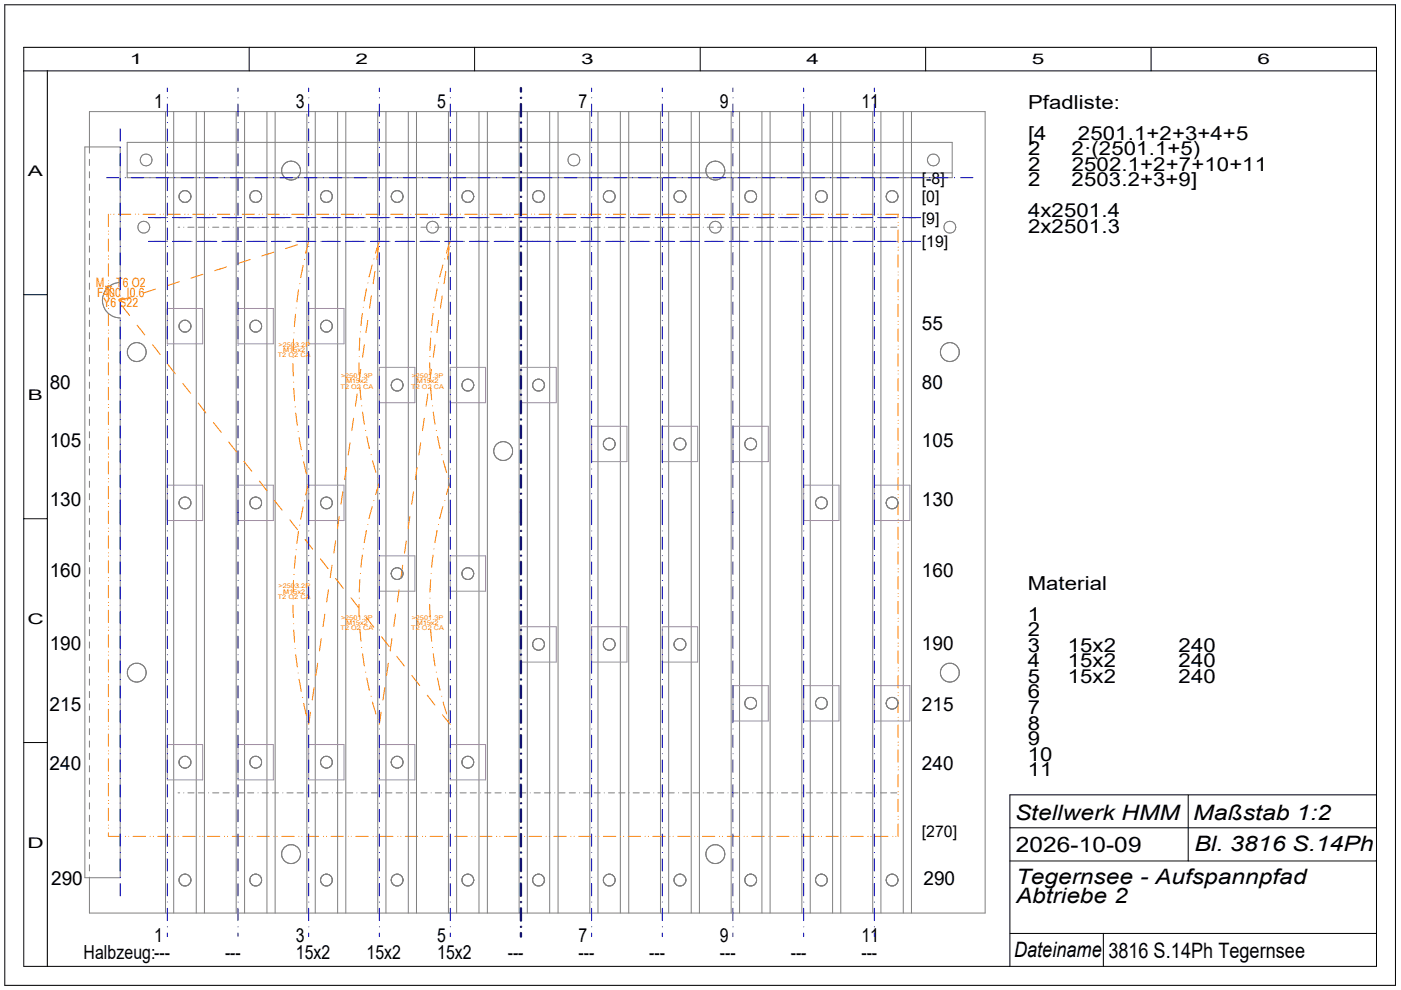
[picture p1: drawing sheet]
<svg xmlns="http://www.w3.org/2000/svg" width="297mm" height="210mm" viewBox="0 0 297 210" stroke-linecap="round" stroke-linejoin="round" font-family="sans-serif">
<g fill="none" stroke="#808080" stroke-width=".21">
<path d="M19 32.5v-8.8h189.9v169.9h-189.9v-7.6M19 33.8v1.3M19 36.4v1.3M19 39v1.3M27 30.2h174.9v7.5h-174.9zM27 36.7h174.9M32.2 33.9h.1M35.1 23.7v169.9M36.8 23.7v169.9M41.6 23.7v169.9M43.3 23.7v169.9M50.1 23.7v169.9"/>
<path d="M51.9 23.7v169.9M56.6 23.7v169.9M58.3 23.7v169.9M60.7 37.9h.1M61.8 38.1v.1M62.3 34.2h.1M63.5 35.3v.1M63.7 36.2h.1M65.1 24.2v169.4M66.8 23.7v169.9M71.6 23.7v169.9M73.3 23.7v169.9"/>
<path d="M80.1 23.7v169.9M81.8 23.7v169.9M86.6 23.7v169.9M88.3 23.7v169.9M95.1 23.7v169.9M96.8 23.7v169.9M101.6 23.7v169.9M103.3 23.7v169.9M110.1 23.7v169.9M111.8 23.7v169.9M116.5 23.7v169.9M118.3 23.7v169.9"/>
<path d="M122.9 33.9h.1M125 23.7v169.9M126.8 23.7v169.9M131.5 23.7v169.9M133.3 23.7v169.9M140 23.7v169.9M141.8 23.7v169.9M146.6 23.7v169.9M148.3 23.7v169.9M149.8 36.9h.1M149.9 37.1h.1M152.1 38.1h.1"/>
<path d="M153.6 35.6v.1M153.7 36.2h.1M155 23.7v169.9M156.8 23.7v169.9M161.5 23.7v169.9M163.3 23.7v169.9M170 23.7v169.9M171.8 23.7v169.9M176.5 23.7v169.9M178.3 23.7v169.9M185 23.7v169.9M186.8 23.7v169.9"/>
<path d="M191.5 23.7v169.9M193.2 23.7v169.9M199.1 33.9h.1M19 41.7v1.3M19 44.3v1.3M19 46.9v1.3M19 49.5v1.3M19 52.2v1.3M19 54.8v1.3M19 57.4v1.3M25.5 59.9v-28.7h-7.5v154.9h7.5v-118.7l-1.3-.2-1.2-.7a3.8 3.8 0 0 1 0-5.7l1.3-.7 1.2-.2M31.7 48.2h.1"/>
<path d="M37.8 48.2h.3M38.9 48.2h.1M39.8 48.2h1.3M40.5 41.7h.1M42 48.2h1.3M44.2 48.2h.1M45.1 48.2h1.3M47.3 48.2h1.3M49.4 48.2h.1M50.3 48.2h1.3M52.5 48.2h1.3M54.7 48.2h.1"/>
<path d="M55.5 41.7h.1M55.6 48.2h1.3M57.7 48.2h1.4M59.9 48.2h.1M60.8 48.2h1.3M63 48.2h1.3M65.2 48.2h.1M66 48.2h1.3M68.2 48.2h1.4M70.4 41.7h.1M70.4 48.2h.1M71.3 48.2h1.3"/>
<path d="M73.5 48.2h1.3M75.6 48.2h.1M76.5 48.2h1.3M78.7 48.2h1.3M80.9 48.2h.1M81.8 48.2h1.3M84 48.2h1.3M85.5 41.7h.1M86.1 48.2h.1M87 48.2h1.3M89.2 48.2h1.3M91.4 48.2h.1"/>
<path d="M92.3 48.2h1.3M94.4 48.2h1.4M96.6 48.2h.1M97.5 48.2h1.3M99.7 48.2h1.3M100.5 41.7h.1M101.9 48.2h.1M102.8 48.2h1.3M104.9 48.2h1.4M107.1 48.2h.1M108 48.2h1.3M110.2 48.2h1.3"/>
<path d="M112.4 48.2h.1M113.2 48.2h1.4M115.4 41.7h.1M115.4 48.2h1.4M117.6 48.2h.1M118.5 48.2h1.3M120.7 48.2h1.3M122.8 48.2h.1M123.7 48.2h1.3M125.9 48.2h1.4M128.1 48.2h.1M129 48.2h1.3"/>
<path d="M130.4 41.7h.1M131.2 48.2h1.3M133.3 48.2h.1M134.2 48.2h1.3M136.4 48.2h1.3M138.6 48.2h.1M139.5 48.2h1.3M141.6 48.2h1.4M143.8 48.2h.1M144.7 48.2h1.3M145.4 41.7h.1M146.9 48.2h1.3"/>
<path d="M149.1 48.2h.1M149.9 48.2h1.4M152.1 48.2h1.4M154.3 48.2h.1M155.2 48.2h1.3M157.4 48.2h1.3M159.6 48.2h.1M160.4 41.7h.1M160.4 48.2h1.4M162.6 48.2h1.4M164.8 48.2h.1M165.7 48.2h1.3"/>
<path d="M167.9 48.2h1.3M170 48.2h.1M170.9 48.2h1.4M173.1 48.2h1.4M175.3 48.2h.1M175.4 41.7h.1M176.2 48.2h1.3M178.3 48.2h1.4M180.5 48.2h.1M181.4 48.2h1.3M183.6 48.2h1.3M185.8 48.2h.1"/>
<path d="M186.7 48.2h1.3M188.8 48.2h1.4M190.4 41.7h.1M202.6 48.2h.1M19 60v1.3M19 62.7v1.3M19 65.3v1.3M19 67.9v1.3M19 70.5v1.3M19 73.2v1.3M19 75.8v1.3M19 78.4v1.3"/>
<path d="M27.1 75.4h.1M28 72.9l-.5 .4-.5 1v.7l.2 .6 .8 .8M28 76.4h.1M28.1 72.9l.6-.3 .8 .1 1 .6 .4 .9 .1 .7-.2 .7-.5 .6a2.2 2.2 0 0 1-1.9 .4l-.3-.2M28.1 72.9h-.1M28.3 76.5h.1M30.8 73.8v.1M31 74.6h.1M40.5 69.2h.1M55.5 69.2h.1M70.4 69.2h.1M199.6 73.8v.1"/>
<path d="M199.6 75.6l-.2-1.2 .4-1 .7-.6 1.1-.2 1.1 .5 .6 .9 .1 1.1-.4 .7M199.6 75.6h.1M199.6 75.6l.8 .8 1.1 .3 .9-.3 .6-.6M200.8 72.7h.1M201.2 76.6l.1 .1M202.3 76.4h.1M203 75.8h.1M203.3 74.1v.1M203.4 74.6h.1M19 81v1.3M19 83.7v1.3M19 86.3v1.3"/>
<path d="M19 88.9v1.3M19 91.5v1.3M19 94.1v1.4M19 96.8v1.3M19 99.4v1.3M85.5 81.7h.1M100.5 81.7h.1M104.8 95v.1M106.1 93.7h.1M108.6 95v.1M108.7 95.6h.1M115.4 81.7h.1"/>
<path d="M130.4 94.1h.1M145.4 94.1h.1M160.4 94.1h.1M19 102v1.3M19 104.6v1.4M19 107.3v1.3M19 109.9v1.3M19 112.5v1.3M19 115.1v1.4M19 117.8v1.3M38 106.6h.1M53 106.6h.1"/>
<path d="M67.9 106.6h.1M172.9 106.6h.1M187.9 106.6h.1M19 120.4v1.3M19 123v1.3M19 125.6v1.3M19 128.2v1.3M19 130.9v1.3M19 133.5v1.3M19 136.1v1.3M19 138.7v1.3M82.9 121.6h.1"/>
<path d="M98 121.6h.1M112.9 136.6h.1M127.9 136.6h.1M142.9 136.6h.1M19 141.4v1.3M19 144v1.3M19 146.6v1.3M19 149.2v1.3M19 151.8v1.4M19 154.5v1.3M19 157.1v1.3M19 159.7v1.3"/>
<path d="M27.1 141.9h.1M27.2 143.5h.1M27.2 143.5l.5 .6 1 .5 1.1-.2 .7-.4 .3-.5M27.4 141.4l-.4 .9 .2 1.2M27.4 141.4l.7-.6 .5-.2 .9 .1 1.1 .7M27.4 141.4h.1M29.5 144.5h.1M30.6 141.4h.1M30.6 141.4l.4 1-.2 1.1M30.8 143.5h.1M30.9 143.2h.1M31 142.6h.1"/>
<path d="M157.9 149.1h.1M172.9 149.1h.1M187.9 149.1h.1M199.5 143.2h.1M200.8 144.5h.1M202.1 140.8h.1M203.4 142.6h.1M19 162.3v1.4M19 165v1.3M19 167.6v1.3M19 170.2v1.3M19 172.8v1.4"/>
<path d="M19 175.5v1.3M19 178.1v1.3M37.8 168.1h.3M38 161.6h.1M38.9 168.1h.1M39.8 168.1h1.3M42 168.1h1.3M44.2 168.1h.1M45.1 168.1h1.3M47.3 168.1h1.3M49.4 168.1h.1M50.3 168.1h1.3"/>
<path d="M52.5 168.1h1.3M53 161.6h.1M54.7 168.1h.1M55.6 168.1h1.3M57.7 168.1h1.4M59.9 168.1h.1M60.8 168.1h1.3M63 168.1h1.3M65.2 168.1h.1M66 168.1h1.3M67.9 161.6h.1M68.2 168.1h1.4"/>
<path d="M70.4 168.1h.1M71.3 168.1h1.3M73.5 168.1h1.3M75.6 168.1h.1M76.5 168.1h1.3M78.7 168.1h1.3M80.9 168.1h.1M81.8 168.1h1.3M82.9 161.6h.1M84 168.1h1.3M86.1 168.1h.1M87 168.1h1.3"/>
<path d="M89.2 168.1h1.3M91.4 168.1h.1M92.3 168.1h1.3M94.4 168.1h1.4M96.6 168.1h.1M97.5 168.1h1.3M98 161.6h.1M99.7 168.1h1.3M101.9 168.1h.1M102.8 168.1h1.3M104.9 168.1h1.4M107.1 168.1h.1"/>
<path d="M108 168.1h1.3M110.2 168.1h1.3M112.4 168.1h.1M113.2 168.1h1.4M115.4 168.1h1.4M117.6 168.1h.1M118.5 168.1h1.3M120.7 168.1h1.3M122.8 168.1h.1M123.7 168.1h1.3M125.9 168.1h1.4M128.1 168.1h.1"/>
<path d="M129 168.1h1.3M131.2 168.1h1.3M133.3 168.1h.1M134.2 168.1h1.3M136.4 168.1h1.3M138.6 168.1h.1M139.5 168.1h1.3M141.6 168.1h1.4M143.8 168.1h.1M144.7 168.1h1.3M146.9 168.1h1.3M149.1 168.1h.1"/>
<path d="M149.9 168.1h1.4M152.1 179.2h.1M152.1 168.1h1.4M154.3 168.1h.1M155.2 168.1h1.3M157.4 168.1h1.3M159.6 168.1h.1M160.4 168.1h1.4M162.6 168.1h1.4M164.8 168.1h.1M165.7 168.1h1.3M167.9 168.1h1.3"/>
<path d="M170 168.1h.1M170.9 168.1h1.4M173.1 168.1h1.4M175.3 168.1h.1M176.2 168.1h1.3M178.3 168.1h1.4M180.5 168.1h.1M181.4 168.1h1.3M183.6 168.1h1.3M185.8 168.1h.1M186.7 168.1h1.3M188.8 168.1h1.4"/>
<path d="M19 180.7v1.3M19 183.3v1.4M40.5 186.6h.1M55.5 186.6h.1M59.8 181.7h.1M62.3 183h.1M63.7 181.1h.1M70.4 186.6h.1M85.5 186.6h.1M100.5 186.6h.1M115.4 186.6h.1M130.4 186.6h.1"/>
<path d="M145.4 186.6h.1M149.9 180.1v.1M152.2 183h-.1M152.4 182.9h.1M153.6 181.7h.1M153.7 181.1h.1M160.4 186.6h.1M175.4 186.6h.1M190.4 186.6h.1"/>
<circle cx="31" cy="33.9" r="1.25"/>
<circle cx="61.7" cy="36.2" r="2.01"/>
<circle cx="121.7" cy="33.9" r="1.25"/>
<circle cx="151.7" cy="36.2" r="2.01"/>
<circle cx="197.9" cy="33.9" r="1.25"/>
<circle cx="30.5" cy="48.2" r="1.26"/>
<circle cx="39.2" cy="41.7" r="1.25"/>
<circle cx="54.2" cy="41.7" r="1.27"/>
<circle cx="69.2" cy="41.7" r="1.26"/>
<circle cx="84.2" cy="41.7" r="1.27"/>
<circle cx="91.7" cy="48.2" r="1.25"/>
<circle cx="99.2" cy="41.6" r="1.26"/>
<circle cx="114.2" cy="41.7" r="1.25"/>
<circle cx="129.2" cy="41.7" r="1.25"/>
<circle cx="144.2" cy="41.7" r="1.25"/>
<circle cx="151.7" cy="48.2" r="1.25"/>
<circle cx="159.2" cy="41.7" r="1.27"/>
<circle cx="174.2" cy="41.7" r="1.26"/>
<circle cx="189.1" cy="41.7" r="1.27"/>
<circle cx="201.4" cy="48.2" r="1.25"/>
<circle cx="39.2" cy="69.2" r="1.26"/>
<circle cx="54.2" cy="69.2" r="1.25"/>
<circle cx="69.2" cy="69.2" r="1.25"/>
<circle cx="84.2" cy="81.7" r="1.25"/>
<circle cx="99.2" cy="81.6" r="1.26"/>
<circle cx="106.7" cy="95.6" r="2"/>
<circle cx="114.2" cy="81.7" r="1.25"/>
<circle cx="129.2" cy="94.1" r="1.27"/>
<circle cx="144.2" cy="94.1" r="1.27"/>
<circle cx="159.1" cy="94.1" r="1.27"/>
<circle cx="39.2" cy="106.6" r="1.26"/>
<circle cx="54.2" cy="106.6" r="1.25"/>
<circle cx="69.2" cy="106.7" r="1.26"/>
<circle cx="174.1" cy="106.7" r="1.26"/>
<circle cx="189.1" cy="106.6" r="1.26"/>
<circle cx="84.2" cy="121.6" r="1.25"/>
<circle cx="99.2" cy="121.6" r="1.25"/>
<circle cx="114.2" cy="136.6" r="1.25"/>
<circle cx="129.2" cy="136.6" r="1.25"/>
<circle cx="144.2" cy="136.6" r="1.25"/>
<circle cx="159.2" cy="149.1" r="1.25"/>
<circle cx="174.1" cy="149.1" r="1.25"/>
<circle cx="189.1" cy="149.1" r="1.26"/>
<circle cx="201.4" cy="142.6" r="1.99"/>
<circle cx="39.2" cy="161.6" r="1.25"/>
<circle cx="54.2" cy="161.6" r="1.26"/>
<circle cx="69.2" cy="161.6" r="1.26"/>
<circle cx="84.2" cy="161.6" r="1.26"/>
<circle cx="99.2" cy="161.6" r="1.25"/>
<circle cx="39.2" cy="186.6" r="1.26"/>
<circle cx="54.2" cy="186.6" r="1.26"/>
<circle cx="61.7" cy="181.1" r="2.01"/>
<circle cx="69.2" cy="186.6" r="1.25"/>
<circle cx="84.2" cy="186.6" r="1.25"/>
<circle cx="99.2" cy="186.6" r="1.26"/>
<circle cx="114.2" cy="186.6" r="1.25"/>
<circle cx="129.2" cy="186.6" r="1.26"/>
<circle cx="144.2" cy="186.6" r="1.26"/>
<circle cx="151.7" cy="181.1" r="2.01"/>
<circle cx="159.2" cy="186.6" r="1.26"/>
<circle cx="174.2" cy="186.6" r="1.25"/>
<circle cx="189.2" cy="186.6" r="1.25"/>
</g>
<g fill="none" stroke="#ff8000" stroke-width=".21">
<path d="M23 45.4v2.6M23 50.7v2.6M23 55.9v2.6M23 49h.1M23 49.7h.1M23 54.3h.1M23 54.9h.1M23 59.5h.1M23.4 45.4h.1M24.1 45.4h.1M25.1 45.4h2.6M28.7 45.4h.1"/>
<path d="M29.4 45.4h.1M30.3 45.4h2.7M33.9 45.4h.1M34.6 45.4h.1M35.6 45.4h2.6M38 59.7l-2.5 .8M39.2 45.4h.1M39.9 45.4h.1M40.8 45.4h2.7M43 58.2l-2.5 .8M44.4 45.4h.1M45.1 45.4h.1"/>
<path d="M46.1 45.4h2.6M48 56.6l-2.5 .8M49.7 45.4h.1M50.4 45.4h.1M51.3 45.4h2.7M53 55l-2.5 .8M54.9 45.4h.1M55.6 45.4h.1M56.6 45.4h2.6M58 53.5l-2.5 .8M60.2 45.4h.1M60.8 45.4h.1"/>
<path d="M61.8 45.4h2.7M63 51.9l-2.5 .8M64.3 56.3l-.5 2.5M64.6 55h.1M65.4 45.4h.1M65.4 51.2l-.6 2.5M66.1 45.4h.1M67.1 45.4h2.6M70.7 45.4h.1M71.3 45.4h.1M72.3 45.4h2.7M75.9 45.4h.1"/>
<path d="M76.6 45.4h.1M77.6 45.4h2.6M78 60h.1M78.9 56.2l-.7 2.5M79.2 54.9h.1M79.5 57.5l-.4 2.7M80.3 52.4l-.4 2.5M80.4 51.2l-.8 2.5M81.2 45.4h.1M81.8 45.4h.1M82.8 45.4h2.7M86.4 45.4h.1"/>
<path d="M87.1 45.4h.1M88 45.4h2.7M91.7 45.4h.1M92.3 45.4h.1M93 60h.1M93.3 45.4h2.6M93.9 56.2l-.7 2.5M94.3 54.9h.1M94.5 57.5l-.4 2.7M95.2 52.4l-.3 2.5M95.5 51.2l-.8 2.5M96.9 45.4h.1"/>
<path d="M97.6 45.4h.1M98.5 45.4h2.7M102.2 45.4h.1M102.8 45.4h.1M103.8 45.4h2.6M107.4 45.4h.1M108.1 45.4h.1M109 45.4h2.7M112.6 45.4h.1M113.3 45.4h.1M114.3 45.4h2.6M117.9 45.4h.1"/>
<path d="M118.6 45.4h.1M119.5 45.4h2.7M123.1 45.4h.1M123.8 45.4h.1M124.8 45.4h2.6M128.4 45.4h.1M129.1 45.4h.1M130 45.4h2.7M133.6 45.4h.1M134.3 45.4h.1M135.3 45.4h2.6M138.9 45.4h.1"/>
<path d="M139.6 45.4h.1M140.5 45.4h2.7M144.1 45.4h.1M144.8 45.4h.1M145.8 45.4h2.6M149.4 45.4h.1M150.1 45.4h.1M151 45.4h2.7M154.6 45.4h.1M155.3 45.4h.1M156.3 45.4h2.6M159.9 45.4h.1"/>
<path d="M160.6 45.4h.1M161.5 45.4h2.7M165.1 45.4h.1M165.8 45.4h.1M166.8 45.4h2.6M170.4 45.4h.1M171 45.4h.1M172 45.4h2.7M175.6 45.4h.1M176.3 45.4h.1M177.3 45.4h2.6M180.9 45.4h.1"/>
<path d="M181.5 45.4h.1M182.5 45.4h2.7M186.1 45.4h.1M186.8 45.4h.1M187.8 45.4h2.6v.7M190.4 48.8v2.6M190.4 54v2.6M190.4 59.3v2.6M190.4 58.3h.1M190.4 57.7h.1M190.4 53h.1M190.4 52.4h.1"/>
<path d="M190.4 47.8h.1M190.4 47.2h.1M22.5 61.3v-.4l.3-.2h.4a.54 .54 0 0 1 .3 .5 .54 .54 0 0 1-.3 .4h-.1M23 66.4v2.6M23 71.6v2.7M23 76.9v2.6M23 60.2h.1M23 64.8h.1M23 65.4h.1M23 70h.1M23 70.7h.1M23 75.3h.1"/>
<path d="M23 75.9h.1M24.2 62.7l-1.2-1.5v2.6M25.9 64.8l1.6 2.1M28 62.9l-2.5 .8M29.1 69l1.6 2M32.3 73.1l1.6 2M33 61.3l-2.5 .8M35.6 77.2l1.6 2M62.1 77.1l.1 2.6M62.1 75.8h.1M62.2 71.9l-.1 2.6M62.3 70.6h.1"/>
<path d="M62.7 66.6l-.3 2.7M62.8 65.3h.1M63.3 61.4l-.4 2.6M63.5 60.2h.1M76.1 76.9l.1 2.6M76.2 75.6h.1M76.3 71.7l-.1 2.6M76.4 70.4h.1M76.5 78.3l-.4 2.6M76.8 66.5l-.3 2.5M77 65.2h.1M77.3 73.1l-.4 2.6"/>
<path d="M77.7 61.3l-.5 2.5M78 67.9l-.4 2.6M78.7 62.7l-.3 2.6M91.1 76.9l.1 2.6M91.1 75.6h.1M91.3 71.7l-.2 2.6M91.4 70.4h.1M91.5 78.3l-.4 2.6M91.8 66.5l-.3 2.5M92 65.2h.1M92.2 73.1l-.3 2.6M92.7 61.3l-.5 2.5"/>
<path d="M93 67.9l-.4 2.6M93.8 62.7l-.4 2.6M190.4 64.5v2.6M190.4 68.1v.1M190.4 69.8v2.6M190.4 75v2.6M190.4 79.3h.1M190.4 78.6h.1M190.4 74h.1M190.4 73.4h.1M190.4 68.8h.1M190.4 63.5h.1"/>
<path d="M190.4 62.9h.1M23 82.1v2.7M23 87.4v2.6M23 92.6v2.6M23 97.9v2.6M23 80.5h.1M23 81.2h.1M23 85.8h.1M23 86.4h.1M23 91h.1M23 91.7h.1M23 96.3h.1"/>
<path d="M23 96.9h.1M38.8 81.3l1.6 2.1M42 85.5l1.6 2M45.3 89.6l1.6 2.1M48.5 93.7l1.6 2.1M51.7 97.8l1.7 2.1M62.2 81h.1M62.3 82.3l.1 2.7M62.6 86.3h.1M62.7 87.6l.3 2.6M63.2 91.5h.1M63.4 92.8l.5 2.6"/>
<path d="M64.1 96.6h.1M64.4 97.9l.6 2.6M73.4 99.1l-.3 2.6M74.2 93.9l-.4 2.6M75 88.7l-.4 2.6M75.7 83.5l-.3 2.6M76.2 80.9h.1M76.3 82.2l.2 2.6M76.7 86.1h.1M76.9 87.4l.4 2.6M77.5 91.3h.1M77.8 92.5l.5 2.6"/>
<path d="M78.7 96.4h.1M79 97.7l.7 2.5M88.4 99.1l-.4 2.6M89.2 93.9l-.4 2.6M90 88.7l-.4 2.6M90.7 83.5l-.4 2.6M91.2 80.9h.1M91.3 82.2l.2 2.6M91.7 86.1h.1M91.9 87.4l.3 2.6M92.5 91.3h.1M92.7 92.5l.6 2.6"/>
<path d="M93.6 96.4h.1M94 97.7l.7 2.5M190.4 80.3v2.6M190.4 85.5v2.6M190.4 90.8v2.6M190.4 96v2.6M190.4 99.6h.1M190.4 95h.1M190.4 94.4h.1M190.4 89.8h.1M190.4 89.1h.1M190.4 84.5h.1"/>
<path d="M190.4 83.9h.1M23 103.1v2.6M23 108.4v2.6M23 113.6v2.6M23 118.9v2.6M23 101.5h.1M23 102.2h.1M23 106.7h.1M23 107.4h.1M23 112h.1M23 112.6h.1M23 117.2h.1"/>
<path d="M23 117.9h.1M55 102l1.6 2.1M58.2 106.1l1.6 2.1M61.5 110.2l1.6 2.1M62.7 117.9l-.3 2.6M62.8 116.5h.1M63.3 112.6l-.4 2.6M63.5 111.3h.1M64.3 107.5l-.5 2.6M64.6 106.2h.1M64.7 114.4l1.6 2M65.3 101.8h.1"/>
<path d="M65.4 102.4l-.6 2.5M67.9 118.5l1.7 2.1M70.4 119.8l-.4 2.7M71.2 114.7l-.4 2.6M71.9 109.5l-.4 2.6M72.7 104.3l-.4 2.6M76.8 117.7l-.3 2.6M77 116.4h.1M77.7 112.5l-.5 2.6M78 111.2h.1M78.9 107.4l-.7 2.5M79.2 106.1h.1"/>
<path d="M80.1 101.4h.1M80.4 102.4l-.8 2.5M85.4 119.8l-.4 2.7M86.1 114.7l-.3 2.6M86.9 109.5l-.4 2.6M87.7 104.3l-.4 2.6M91.8 117.7l-.3 2.6M92 116.4h.1M92.7 112.5l-.5 2.6M93 111.2h.1M93.9 107.4l-.7 2.5M94.3 106.1h.1"/>
<path d="M95.1 101.4h.1M95.5 102.4l-.8 2.5M190.4 101.3v2.6M190.4 106.5v2.6M190.4 111.8v2.6M190.4 117v2.6M190.4 116h.1M190.4 115.4h.1M190.4 110.8h.1M190.4 110.1h.1M190.4 105.5h.1M190.4 104.9h.1"/>
<path d="M190.4 100.3h.1M23 124.1v2.6M23 129.4v2.6M23 134.6v2.6M23 139.9v2.6M23 122.5h.1M23 123.1h.1M23 127.7h.1M23 128.4h.1M23 133h.1M23 133.6h.1M23 138.2h.1"/>
<path d="M23 138.9h.1M62.1 128.3l.1 2.6M62.1 127h.1M62.2 123.1l-.1 2.6M62.2 132.2h.1M62.3 133.6l.1 2.6M62.3 121.8h.1M62.6 137.5h.1M62.7 138.8l.3 2.6M68.1 135.4l-.4 2.6M68.9 130.2l-.4 2.6M69.6 125.1l-.3 2.5"/>
<path d="M71.2 122.6l1.6 2.1M74.4 126.7l1.6 2.1M76.1 128.1l.1 2.7M76.2 126.8h.1M76.2 132.1h.1M76.3 122.9l-.1 2.6M76.3 133.4l.2 2.6M76.4 121.6h.1M76.7 137.3h.1M76.9 138.6l.4 2.6M77.6 130.9l1.6 2.1M80.9 135l1.6 2.1"/>
<path d="M83.1 135.4l-.4 2.6M83.9 130.2l-.4 2.6M84.1 139.1l1.6 2.1M84.6 125.1l-.4 2.5M91.1 128.1l.1 2.7M91.1 126.8h.1M91.2 132.1h.1M91.3 122.9l-.2 2.6M91.3 133.4l.2 2.6M91.4 121.6h.1M91.7 137.3h.1M91.9 138.6l.3 2.6"/>
<path d="M190.4 122.3v2.6M190.4 127.5v2.6M190.4 132.8v2.6M190.4 138v2.6M190.4 137h.1M190.4 136.4h.1M190.4 131.7h.1M190.4 131.1h.1M190.4 126.5h.1M190.4 125.9h.1M190.4 121.2h.1M190.4 120.6h.1"/>
<path d="M23 145.1v2.6M23 150.4v2.6M23 155.6v2.6M23 143.5h.1M23 144.1h.1M23 148.7h.1M23 149.4h.1M23 154h.1M23 154.6h.1M23 159.2h.1M23 159.9h.1M63.2 142.7h.1"/>
<path d="M63.4 144l.5 2.6M64.1 147.9h.1M64.4 149.1l.6 2.6M65.3 153h.1M65.8 151l-.4 2.6M66.6 145.8l-.4 2.6M67.3 140.6l-.3 2.6M77.5 142.5h.1M77.8 143.8l.5 2.5M78.7 147.6h.1M79 148.8l.7 2.6M80.1 152.6h.1"/>
<path d="M80.8 151l-.4 2.6M81.6 145.8l-.4 2.6M82.3 140.6l-.3 2.6M87.3 143.3l1.7 2M90.6 147.4l1.6 2.1M92.5 142.5h.1M92.7 143.8l.6 2.5M93.6 147.6h.1M93.8 151.6l1.7 2M94 148.8l.7 2.6M95.1 152.6h.1M190.4 143.3v2.6"/>
<path d="M190.4 148.5v2.6M190.4 153.7v2.6M190.4 159v2.6M190.4 158h.1M190.4 157.4h.1M190.4 152.7h.1M190.4 152.1h.1M190.4 147.5h.1M190.4 146.9h.1M190.4 142.2h.1M190.4 141.6h.1M23 176.6v.7h2.6"/>
<path d="M23 160.9v2.6M23 166.1v2.6M23 171.4v2.6M23 164.5h.1M23 165.1h.1M23 169.7h.1M23 170.3h.1M23 175h.1M23 175.6h.1M26.6 177.3h.1M27.3 177.3h.1M28.2 177.3h2.7"/>
<path d="M31.8 177.3h.1M32.5 177.3h.1M33.5 177.3h2.6M37.1 177.3h.1M37.8 177.3h.1M38.7 177.3h2.7M42.3 177.3h.1M43 177.3h.1M44 177.3h2.6M47.6 177.3h.1M48.2 177.3h.1M49.2 177.3h2.7"/>
<path d="M52.8 177.3h.1M53.5 177.3h.1M54.5 177.3h2.6M58.1 177.3h.1M58.7 177.3h.1M59.7 177.3h2.7M63.3 177.3h.1M64 177.3h.1M65 177.3h2.6M68.6 177.3h.1M69.2 177.3h.1M70.2 177.3h2.6"/>
<path d="M73.8 177.3h.1M74.5 177.3h.1M75.4 177.3h2.7M79.1 177.3h.1M79.7 177.3h.1M80.7 177.3h2.6M84.3 177.3h.1M85 177.3h.1M85.9 177.3h2.7M89.6 177.3h.1M90.2 177.3h.1M91.2 177.3h2.6"/>
<path d="M94.8 177.3h.1M95.5 177.3h.1M96.4 177.3h2.7M100 177.3h.1M100.7 177.3h.1M101.7 177.3h2.6M105.3 177.3h.1M106 177.3h.1M106.9 177.3h2.7M110.5 177.3h.1M111.2 177.3h.1M112.2 177.3h2.6"/>
<path d="M115.8 177.3h.1M116.5 177.3h.1M117.4 177.3h2.7M121 177.3h.1M121.7 177.3h.1M122.7 177.3h2.6M126.3 177.3h.1M127 177.3h.1M127.9 177.3h2.7M131.5 177.3h.1M132.2 177.3h.1M133.2 177.3h2.6"/>
<path d="M136.8 177.3h.1M137.5 177.3h.1M138.4 177.3h2.7M142 177.3h.1M142.7 177.3h.1M143.7 177.3h2.6M147.3 177.3h.1M147.9 177.3h.1M148.9 177.3h2.6M152.5 177.3h.1M153.2 177.3h.1M154.2 177.3h2.6"/>
<path d="M157.8 177.3h.1M158.4 177.3h.1M159.4 177.3h2.6M163 177.3h.1M163.7 177.3h.1M164.7 177.3h2.6M168.3 177.3h.1M168.9 177.3h.1M169.9 177.3h2.6M173.5 177.3h.1M174.2 177.3h.1M175.1 177.3h2.7"/>
<path d="M178.8 177.3h.1M179.4 177.3h.1M180.4 177.3h2.6M184 177.3h.1M184.7 177.3h.1M185.6 177.3h2.7M189.3 177.3h.1M189.9 177.3h.1M190.4 164.2v2.6M190.4 169.5v2.6M190.4 173.1h.1M190.4 174.7v2.6"/>
<path d="M190.4 173.7h.1M190.4 168.5h.1M190.4 167.9h.1M190.4 163.2h.1M190.4 162.6h.1"/>
<circle cx="25.5" cy="63.6" r=".25"/>
</g>
<g fill="none" stroke="#00f" stroke-width=".21">
<path d="M35.5 18.7v.7M50.5 18.7v.7M65.4 18.7v.7M80.4 18.7v.7M95.5 18.7v.7M125.4 18.7v.7M140.4 18.7v.7M155.4 18.7v.7M170.4 18.7v.7M185.4 18.7v.7M22.6 37.7h2.6M25.5 27.3v2.6"/>
<path d="M25.5 32.6v2.6M25.5 37.8v2.6M25.5 36.5h.1M25.5 31.2h.1M26.5 37.7h.1M27.9 37.7h2.6M31.8 37.7h.1M33.1 37.7h2.6M35.5 36.5h.1M35.5 31.2h.1M35.5 22.1v2.6M35.5 27.3v2.6"/>
<path d="M35.5 32.6v2.6M35.5 37.8v2.6M35.5 26h.1M35.5 20.7h.1M37 37.7h.1M38.4 37.7h2.6M42.3 37.7h.1M43.6 37.7h2.6M47.5 37.7h.1M48.8 37.7h2.7M50.5 36.5h.1M50.5 31.2h.1"/>
<path d="M50.5 26h.1M50.5 20.7h.1M50.5 22.1v2.6M50.5 27.3v2.6M50.5 32.6v2.6M50.5 37.8v2.6M52.8 37.7h.1M54.1 37.7h2.6M58 37.7h.1M59.3 37.7h2.7M63.3 37.7h.1M64.6 37.7h2.6"/>
<path d="M65.4 36.5h.1M65.4 31.2h.1M65.4 26h.1M65.4 20.7h.1M65.4 22.1v2.6M65.4 27.3v2.6M65.4 32.6v2.6M65.4 37.8v2.6M68.5 37.7h.1M69.8 37.7h2.7M73.8 37.7h.1M75.1 37.7h2.6"/>
<path d="M79 37.7h.1M80.3 37.7h2.7M80.4 36.5h.1M80.4 31.2h.1M80.4 26h.1M80.4 20.7h.1M80.4 22.1v2.6M80.4 27.3v2.6M80.4 32.6v2.6M80.4 37.8v2.6M84.3 37.7h.1M85.6 37.7h2.6"/>
<path d="M89.5 37.7h.1M90.8 37.7h2.7M94.8 37.7h.1M95.5 36.5h.1M95.5 31.2h.1M95.5 26h.1M95.5 20.7h.1M95.5 22.1v2.6M95.5 27.3v2.6M95.5 32.6v2.6M95.5 37.8v2.6M96.1 37.7h2.6"/>
<path d="M100 37.7h.1M101.3 37.7h2.6M105.2 37.7h.1M106.5 37.7h2.7M110.5 37.7h.1M111.8 37.7h5.2M118.4 37.7h.1M119.7 37.7h2.6M123.6 37.7h.1M124.9 37.7h2.6M125.4 36.5h.1M125.4 31.2h.1"/>
<path d="M125.4 26h.1M125.4 20.7h.1M125.4 22.1v2.6M125.4 27.3v2.6M125.4 32.6v2.6M125.4 37.8v2.6M128.9 37.7h.1M130.2 37.7h2.6M134.1 37.7h.1M135.4 37.7h2.6M139.4 37.7h.1M140.4 36.5h.1"/>
<path d="M140.4 31.2h.1M140.4 26h.1M140.4 20.7h.1M140.4 22.1v2.6M140.4 27.3v2.6M140.4 32.6v2.6M140.4 37.8v2.6M140.7 37.7h2.6M144.6 37.7h.1M145.9 37.7h2.6M149.9 37.7h.1M151.2 37.7h2.6"/>
<path d="M155.1 37.7h.1M155.4 36.5h.1M155.4 31.2h.1M155.4 26h.1M155.4 20.7h.1M155.4 22.1v2.6M155.4 27.3v2.6M155.4 32.6v2.6M155.4 37.8v2.6M156.4 37.7h2.6M160.4 37.7h.1M161.7 37.7h2.6"/>
<path d="M165.6 37.7h.1M166.9 37.7h2.6M170.4 36.5h.1M170.4 31.2h.1M170.4 26h.1M170.4 20.7h.1M170.4 22.1v2.6M170.4 27.3v2.6M170.4 32.6v2.6M170.4 37.8v2.6M170.9 37.7h.1M172.2 37.7h2.6"/>
<path d="M176.1 37.7h.1M177.4 37.7h2.6M181.4 37.7h.1M182.7 37.7h2.6M185.4 36.5h.1M185.4 31.2h.1M185.4 26h.1M185.4 20.7h.1M185.4 22.1v2.6M185.4 27.3v2.6M185.4 32.6v2.6M185.4 37.8v2.6"/>
<path d="M186.6 37.7h.1M187.9 37.7h2.6M191.9 37.7h.1M193.2 37.7h2.6M197.1 37.7h.1M198.4 37.7h2.6M202.3 37.7h.1M203.7 37.7h2.6M25.5 43.1v2.6M25.5 48.3v2.6M25.5 53.6v2.6M25.5 58.8v2.6"/>
<path d="M25.5 57.5h.1M25.5 52.2h.1M25.5 47h.1M25.5 41.7h.1M31.5 46.1h3.8M31.5 51.2h3.8M35.4 46.1h.1M35.4 51.2h.1M35.5 57.5h.1M35.5 52.2h.1M35.5 47h.1M35.5 41.7h.1"/>
<path d="M35.5 43.1v2.6M35.5 48.3v2.6M35.5 53.6v2.6M35.5 58.8v2.6M36.6 46.1h.1M36.6 51.2h.1M36.7 46.1h3.8M36.7 51.2h3.8M40.7 46.1h.1M40.7 51.2h.1M41.8 46.1h.1M41.8 51.2h.1"/>
<path d="M42 46.1h3.8M42 51.2h3.8M45.9 46.1h.1M45.9 51.2h.1M47.1 46.1h.1M47.1 51.2h.1M47.2 46.1h3.8M47.2 51.2h3.8M50.5 57.5h.1M50.5 52.2h.1M50.5 47h.1M50.5 41.7h.1"/>
<path d="M50.5 43.1v2.6M50.5 48.3v2.6M50.5 53.6v2.6M50.5 58.8v2.6M51.2 46.1h.1M51.2 51.2h.1M52.3 46.1h.1M52.3 51.2h.1M52.5 46.1h3.7M52.5 51.2h3.7M56.4 46.1h.1M56.4 51.2h.1"/>
<path d="M57.5 46.1h.1M57.5 51.2h.1M57.7 46.1h3.8M57.7 51.2h3.8M61.7 46.1h.1M61.7 51.2h.1M62.8 46.1h.1M62.8 51.2h.1M63 46.1h3.7M63 51.2h3.7M65.4 57.5h.1M65.4 52.2h.1"/>
<path d="M65.4 47h.1M65.4 41.7h.1M65.4 43.1v2.6M65.4 48.3v2.6M65.4 53.6v2.6M65.4 58.8v2.6M66.9 46.1h.1M66.9 51.2h.1M68 46.1h.1M68 51.2h.1M68.2 46.1h3.8M68.2 51.2h3.8"/>
<path d="M72.1 46.1h.1M72.1 51.2h.1M73.3 46.1h.1M73.3 51.2h.1M73.4 46.1h3.8M73.4 51.2h3.8M77.4 46.1h.1M77.4 51.2h.1M78.5 46.1h.1M78.5 51.2h.1M78.7 46.1h3.8M78.7 51.2h3.8"/>
<path d="M80.4 57.5h.1M80.4 52.2h.1M80.4 47h.1M80.4 41.7h.1M80.4 43.1v2.6M80.4 48.3v2.6M80.4 53.6v2.6M80.4 58.8v2.6M82.6 46.1h.1M82.6 51.2h.1M83.8 46.1h.1M83.8 51.2h.1"/>
<path d="M83.9 46.1h3.8M83.9 51.2h3.8M87.9 46.1h.1M87.9 51.2h.1M89 46.1h.1M89 51.2h.1M89.2 46.1h3.8M89.2 51.2h3.8M93.1 46.1h.1M93.1 51.2h.1M94.3 46.1h.1M94.3 51.2h.1"/>
<path d="M94.4 46.1h3.8M94.4 51.2h3.8M95.5 57.5h.1M95.5 52.2h.1M95.5 47h.1M95.5 41.7h.1M95.5 43.1v2.6M95.5 48.3v2.6M95.5 53.6v2.6M95.5 58.8v2.6M98.4 46.1h.1M98.4 51.2h.1"/>
<path d="M99.5 46.1h.1M99.5 51.2h.1M99.7 46.1h3.8M99.7 51.2h3.8M103.6 46.1h.1M103.6 51.2h.1M104.8 46.1h.1M104.8 51.2h.1M104.9 46.1h3.8M104.9 51.2h3.8M108.9 46.1h.1M108.9 51.2h.1"/>
<path d="M110 46.1h.1M110 51.2h.1M110.2 46.1h6.4M110.2 51.2h6.4M116.8 46.1h.1M116.8 51.2h.1M117.9 46.1h.1M117.9 51.2h.1M118.1 46.1h3.7M118.1 51.2h3.7M122 46.1h.1M122 51.2h.1"/>
<path d="M123.1 46.1h.1M123.1 51.2h.1M123.3 46.1h3.8M123.3 51.2h3.8M125.4 57.5h.1M125.4 52.2h.1M125.4 47h.1M125.4 41.7h.1M125.4 43.1v2.6M125.4 48.3v2.6M125.4 53.6v2.6M125.4 58.8v2.6"/>
<path d="M127.3 46.1h.1M127.3 51.2h.1M128.4 46.1h.1M128.4 51.2h.1M128.6 46.1h3.7M128.6 51.2h3.7M132.5 46.1h.1M132.5 51.2h.1M133.6 46.1h.1M133.6 51.2h.1M133.8 46.1h3.8M133.8 51.2h3.8"/>
<path d="M137.7 46.1h.1M137.7 51.2h.1M138.9 46.1h.1M138.9 51.2h.1M139.1 46.1h3.7M139.1 51.2h3.7M140.4 57.5h.1M140.4 52.2h.1M140.4 47h.1M140.4 41.7h.1M140.4 43.1v2.6M140.4 48.3v2.6"/>
<path d="M140.4 53.6v2.6M140.4 58.8v2.6M143 46.1h.1M143 51.2h.1M144.1 46.1h.1M144.1 51.2h.1M144.3 46.1h3.8M144.3 51.2h3.8M148.2 46.1h.1M148.2 51.2h.1M149.4 46.1h.1M149.4 51.2h.1"/>
<path d="M149.6 46.1h3.7M149.6 51.2h3.7M153.5 46.1h.1M153.5 51.2h.1M154.6 46.1h.1M154.6 51.2h.1M154.8 46.1h3.8M154.8 51.2h3.8M155.4 57.5h.1M155.4 52.2h.1M155.4 47h.1M155.4 41.7h.1"/>
<path d="M155.4 43.1v2.6M155.4 48.3v2.6M155.4 53.6v2.6M155.4 58.8v2.6M158.7 46.1h.1M158.7 51.2h.1M159.9 46.1h.1M159.9 51.2h.1M160.1 46.1h3.7M160.1 51.2h3.7M164 46.1h.1M164 51.2h.1"/>
<path d="M165.1 46.1h.1M165.1 51.2h.1M165.3 46.1h3.7M165.3 51.2h3.7M169.2 46.1h.1M169.2 51.2h.1M170.3 46.1h.1M170.3 51.2h.1M170.4 57.5h.1M170.4 52.2h.1M170.4 47h.1M170.4 41.7h.1"/>
<path d="M170.4 43.1v2.6M170.4 48.3v2.6M170.4 53.6v2.6M170.4 58.8v2.6M170.6 46.1h3.7M170.6 51.2h3.7M174.5 46.1h.1M174.5 51.2h.1M175.6 46.1h.1M175.6 51.2h.1M175.8 46.1h3.7M175.8 51.2h3.7"/>
<path d="M179.7 46.1h.1M179.7 51.2h.1M180.8 46.1h.1M180.8 51.2h.1M181 46.1h3.8M181 51.2h3.8M185 46.1h.1M185 51.2h.1M185.4 57.5h.1M185.4 52.2h.1M185.4 47h.1M185.4 41.7h.1"/>
<path d="M185.4 43.1v2.6M185.4 48.3v2.6M185.4 53.6v2.6M185.4 58.8v2.6M186.1 46.1h.1M186.1 51.2h.1M186.3 46.1h3.7M186.3 51.2h3.7M190.2 46.1h.1M190.2 51.2h.1M191.3 46.1h.1M191.3 51.2h.1"/>
<path d="M191.5 46.1h3.7M191.5 51.2h3.7M25.5 64.1v2.5M25.5 69.3v2.6M25.5 74.5v2.6M25.5 79.8v2.6M25.5 78.4h.1M25.5 73.2h.1M25.5 67.9h.1M25.5 62.7h.1M35.5 78.4h.1M35.5 73.2h.1"/>
<path d="M35.5 62.7h.1M35.5 64.1v2.6M35.5 67.9v.1M35.5 69.3v2.6M35.5 74.5v2.6M35.5 79.8v2.6M50.5 78.4h.1M50.5 73.2h.1M50.5 62.7h.1M50.5 64.1v2.6M50.5 67.9v.1M50.5 69.3v2.6"/>
<path d="M50.5 74.5v2.6M50.5 79.8v2.6M65.4 78.4h.1M65.4 73.2h.1M65.4 62.7h.1M65.4 64.1v2.6M65.4 67.9v.1M65.4 69.3v2.6M65.4 74.5v2.6M65.4 79.8v2.6M80.4 78.4h.1M80.4 73.2h.1"/>
<path d="M80.4 62.7h.1M80.4 64.1v2.6M80.4 67.9v.1M80.4 69.3v2.6M80.4 74.5v2.6M80.4 79.8v2.6M95.5 78.4h.1M95.5 73.2h.1M95.5 62.7h.1M95.5 64.1v2.6M95.5 67.9v.1M95.5 69.3v2.6"/>
<path d="M95.5 74.5v2.6M95.5 79.8v2.6M125.4 78.4h.1M125.4 73.2h.1M125.4 62.7h.1M125.4 64.1v2.6M125.4 67.9v.1M125.4 69.3v2.6M125.4 74.5v2.6M125.4 79.8v2.6M140.4 78.4h.1M140.4 73.2h.1"/>
<path d="M140.4 62.7h.1M140.4 64.1v2.6M140.4 67.9v.1M140.4 69.3v2.6M140.4 74.5v2.6M140.4 79.8v2.6M155.4 78.4h.1M155.4 73.2h.1M155.4 62.7h.1M155.4 64.1v2.6M155.4 67.9v.1M155.4 69.3v2.6"/>
<path d="M155.4 74.5v2.6M155.4 79.8v2.6M170.4 78.4h.1M170.4 73.2h.1M170.4 62.7h.1M170.4 64.1v2.6M170.4 67.9v.1M170.4 69.3v2.6M170.4 74.5v2.6M170.4 79.8v2.6M185.4 78.4h.1M185.4 73.2h.1"/>
<path d="M185.4 62.7h.1M185.4 64.1v2.6M185.4 67.9v.1M185.4 69.3v2.6M185.4 74.5v2.6M185.4 79.8v2.6M25.5 85v2.6M25.5 90.3v2.6M25.5 95.5v2.6M25.5 99.4h.1M25.5 94.2h.1M25.5 88.9h.1"/>
<path d="M25.5 83.7h.1M35.5 99.4h.1M35.5 94.2h.1M35.5 88.9h.1M35.5 83.7h.1M35.5 85v2.6M35.5 90.3v2.6M35.5 95.5v2.6M50.5 99.4h.1M50.5 94.2h.1M50.5 88.9h.1M50.5 83.7h.1"/>
<path d="M50.5 85v2.6M50.5 90.3v2.6M50.5 95.5v2.6M65.4 99.4h.1M65.4 94.2h.1M65.4 88.9h.1M65.4 83.7h.1M65.4 85v2.6M65.4 90.3v2.6M65.4 95.5v2.6M80.4 99.4h.1M80.4 94.2h.1"/>
<path d="M80.4 88.9h.1M80.4 83.7h.1M80.4 85v2.6M80.4 90.3v2.6M80.4 95.5v2.6M95.5 99.4h.1M95.5 94.2h.1M95.5 88.9h.1M95.5 83.7h.1M95.5 85v2.6M95.5 90.3v2.6M95.5 95.5v2.6"/>
<path d="M125.4 99.4h.1M125.4 94.2h.1M125.4 88.9h.1M125.4 83.7h.1M125.4 85v2.6M125.4 90.3v2.6M125.4 95.5v2.6M140.4 99.4h.1M140.4 94.2h.1M140.4 88.9h.1M140.4 83.7h.1M140.4 85v2.6"/>
<path d="M140.4 90.3v2.6M140.4 95.5v2.6M155.4 99.4h.1M155.4 94.2h.1M155.4 88.9h.1M155.4 83.7h.1M155.4 85v2.6M155.4 90.3v2.6M155.4 95.5v2.6M170.4 99.4h.1M170.4 94.2h.1M170.4 88.9h.1"/>
<path d="M170.4 83.7h.1M170.4 85v2.6M170.4 90.3v2.6M170.4 95.5v2.6M185.4 99.4h.1M185.4 94.2h.1M185.4 88.9h.1M185.4 83.7h.1M185.4 85v2.6M185.4 90.3v2.6M185.4 95.5v2.6M25.5 100.8v2.6"/>
<path d="M25.5 106v5.3M25.5 113.9v2.6M25.5 119.1v2.7M25.5 112.6h.1M25.5 117.8h.1M25.5 104.7h.1M35.5 112.6h.1M35.5 117.8h.1M35.5 104.7h.1M35.5 100.8v2.6M35.5 106v5.3M35.5 113.9v2.6"/>
<path d="M35.5 119.1v2.7M50.5 112.6h.1M50.5 117.8h.1M50.5 104.7h.1M50.5 100.8v2.6M50.5 106v5.3M50.5 113.9v2.6M50.5 119.1v2.7M65.4 112.6h.1M65.4 117.8h.1M65.4 104.7h.1M65.4 100.8v2.6"/>
<path d="M65.4 106v5.3M65.4 113.9v2.6M65.4 119.1v2.7M80.4 112.6h.1M80.4 117.8h.1M80.4 104.7h.1M80.4 100.8v2.6M80.4 106v5.3M80.4 113.9v2.6M80.4 119.1v2.7M95.5 112.6h.1M95.5 117.8h.1"/>
<path d="M95.5 104.7h.1M95.5 100.8v2.6M95.5 106v5.3M95.5 113.9v2.6M95.5 119.1v2.7M125.4 112.6h.1M125.4 117.8h.1M125.4 104.7h.1M125.4 100.8v2.6M125.4 106v5.3M125.4 113.9v2.6M125.4 119.1v2.7"/>
<path d="M140.4 112.6h.1M140.4 117.8h.1M140.4 104.7h.1M140.4 100.8v2.6M140.4 106v5.3M140.4 113.9v2.6M140.4 119.1v2.7M155.4 112.6h.1M155.4 117.8h.1M155.4 104.7h.1M155.4 100.8v2.6M155.4 106v5.3"/>
<path d="M155.4 113.9v2.6M155.4 119.1v2.7M170.4 112.6h.1M170.4 117.8h.1M170.4 104.7h.1M170.4 100.8v2.6M170.4 106v5.3M170.4 113.9v2.6M170.4 119.1v2.7M185.4 112.6h.1M185.4 117.8h.1M185.4 104.7h.1"/>
<path d="M185.4 100.8v2.6M185.4 106v5.3M185.4 113.9v2.6M185.4 119.1v2.7M25.5 124.4v2.6M25.5 129.6v2.6M25.5 134.9v2.6M25.5 123.1h.1M25.5 128.3h.1M25.5 133.6h.1M25.5 138.8h.1M35.5 123.1h.1"/>
<path d="M35.5 128.3h.1M35.5 133.6h.1M35.5 138.8h.1M35.5 124.4v2.6M35.5 129.6v2.6M35.5 134.9v2.6M50.5 123.1h.1M50.5 128.3h.1M50.5 133.6h.1M50.5 138.8h.1M50.5 124.4v2.6M50.5 129.6v2.6"/>
<path d="M50.5 134.9v2.6M65.4 123.1h.1M65.4 128.3h.1M65.4 133.6h.1M65.4 138.8h.1M65.4 124.4v2.6M65.4 129.6v2.6M65.4 134.9v2.6M80.4 123.1h.1M80.4 128.3h.1M80.4 133.6h.1M80.4 138.8h.1"/>
<path d="M80.4 124.4v2.6M80.4 129.6v2.6M80.4 134.9v2.6M95.5 123.1h.1M95.5 128.3h.1M95.5 133.6h.1M95.5 138.8h.1M95.5 124.4v2.6M95.5 129.6v2.6M95.5 134.9v2.6M125.4 123.1h.1M125.4 128.3h.1"/>
<path d="M125.4 133.6h.1M125.4 138.8h.1M125.4 124.4v2.6M125.4 129.6v2.6M125.4 134.9v2.6M140.4 123.1h.1M140.4 128.3h.1M140.4 133.6h.1M140.4 138.8h.1M140.4 124.4v2.6M140.4 129.6v2.6M140.4 134.9v2.6"/>
<path d="M155.4 123.1h.1M155.4 128.3h.1M155.4 133.6h.1M155.4 138.8h.1M155.4 124.4v2.6M155.4 129.6v2.6M155.4 134.9v2.6M170.4 123.1h.1M170.4 128.3h.1M170.4 133.6h.1M170.4 138.8h.1M170.4 124.4v2.6"/>
<path d="M170.4 129.6v2.6M170.4 134.9v2.6M185.4 123.1h.1M185.4 128.3h.1M185.4 133.6h.1M185.4 138.8h.1M185.4 124.4v2.6M185.4 129.6v2.6M185.4 134.9v2.6M25.5 140.1v2.6M25.5 145.4v2.6M25.5 150.6v2.6"/>
<path d="M25.5 155.9v2.6M25.5 144.1h.1M25.5 149.3h.1M25.5 154.6h.1M25.5 159.8h.1M35.5 144.1h.1M35.5 149.3h.1M35.5 154.6h.1M35.5 159.8h.1M35.5 140.1v2.6M35.5 145.4v2.6M35.5 150.6v2.6"/>
<path d="M35.5 155.9v2.6M50.5 144.1h.1M50.5 149.3h.1M50.5 154.6h.1M50.5 159.8h.1M50.5 140.1v2.6M50.5 145.4v2.6M50.5 150.6v2.6M50.5 155.9v2.6M65.4 144.1h.1M65.4 149.3h.1M65.4 154.6h.1"/>
<path d="M65.4 159.8h.1M65.4 140.1v2.6M65.4 145.4v2.6M65.4 150.6v2.6M65.4 155.9v2.6M80.4 144.1h.1M80.4 149.3h.1M80.4 154.6h.1M80.4 159.8h.1M80.4 140.1v2.6M80.4 145.4v2.6M80.4 150.6v2.6"/>
<path d="M80.4 155.9v2.6M95.5 144.1h.1M95.5 149.3h.1M95.5 154.6h.1M95.5 159.8h.1M95.5 140.1v2.6M95.5 145.4v2.6M95.5 150.6v2.6M95.5 155.9v2.6M125.4 144.1h.1M125.4 149.3h.1M125.4 154.6h.1"/>
<path d="M125.4 159.8h.1M125.4 140.1v2.6M125.4 145.4v2.6M125.4 150.6v2.6M125.4 155.9v2.6M140.4 144.1h.1M140.4 149.3h.1M140.4 154.6h.1M140.4 159.8h.1M140.4 140.1v2.6M140.4 145.4v2.6M140.4 150.6v2.6"/>
<path d="M140.4 155.9v2.6M155.4 144.1h.1M155.4 149.3h.1M155.4 154.6h.1M155.4 159.8h.1M155.4 140.1v2.6M155.4 145.4v2.6M155.4 150.6v2.6M155.4 155.9v2.6M170.4 144.1h.1M170.4 149.3h.1M170.4 154.6h.1"/>
<path d="M170.4 159.8h.1M170.4 140.1v2.6M170.4 145.4v2.6M170.4 150.6v2.6M170.4 155.9v2.6M185.4 144.1h.1M185.4 149.3h.1M185.4 154.6h.1M185.4 159.8h.1M185.4 140.1v2.6M185.4 145.4v2.6M185.4 150.6v2.6"/>
<path d="M185.4 155.9v2.6M25.5 161.1v2.6M25.5 166.4v2.6M25.5 170.3h.1M25.5 171.6v2.6M25.5 176.8v2.7M25.5 165.1h.1M25.5 175.5h.1M35.5 165.1h.1M35.5 175.5h.1M35.5 161.1v2.6M35.5 166.4v2.6"/>
<path d="M35.5 171.6v2.6M35.5 176.8v2.7M35.5 170.3h.1M50.5 165.1h.1M50.5 175.5h.1M50.5 170.3h.1M50.5 161.1v2.6M50.5 166.4v2.6M50.5 171.6v2.6M50.5 176.8v2.7M65.4 165.1h.1M65.4 175.5h.1"/>
<path d="M65.4 170.3h.1M65.4 161.1v2.6M65.4 166.4v2.6M65.4 171.6v2.6M65.4 176.8v2.7M80.4 165.1h.1M80.4 175.5h.1M80.4 170.3h.1M80.4 161.1v2.6M80.4 166.4v2.6M80.4 171.6v2.6M80.4 176.8v2.7"/>
<path d="M95.5 165.1h.1M95.5 175.5h.1M95.5 170.3h.1M95.5 161.1v2.6M95.5 166.4v2.6M95.5 171.6v2.6M95.5 176.8v2.7M125.4 165.1h.1M125.4 175.5h.1M125.4 170.3h.1M125.4 161.1v2.6M125.4 166.4v2.6"/>
<path d="M125.4 171.6v2.6M125.4 176.8v2.7M140.4 165.1h.1M140.4 175.5h.1M140.4 170.3h.1M140.4 161.1v2.6M140.4 166.4v2.6M140.4 171.6v2.6M140.4 176.8v2.7M155.4 165.1h.1M155.4 175.5h.1M155.4 170.3h.1"/>
<path d="M155.4 161.1v2.6M155.4 166.4v2.6M155.4 171.6v2.6M155.4 176.8v2.7M170.4 165.1h.1M170.4 175.5h.1M170.4 170.3h.1M170.4 161.1v2.6M170.4 166.4v2.6M170.4 171.6v2.6M170.4 176.8v2.7M185.4 165.1h.1"/>
<path d="M185.4 175.5h.1M185.4 170.3h.1M185.4 161.1v2.6M185.4 166.4v2.6M185.4 171.6v2.6M185.4 176.8v2.7M25.5 182.1v2.6M25.5 187.3v2.6M25.5 180.8h.1M25.5 186h.1M35.5 180.8h.1M35.5 186h.1"/>
<path d="M35.5 182.1v2.6M35.5 187.3v2.6M35.5 192.6v2.6M35.5 197.8v.8M35.5 191.3h.1M35.5 196.5h.1M50.5 180.8h.1M50.5 186h.1M50.5 191.3h.1M50.5 196.5h.1M50.5 182.1v2.6M50.5 187.3v2.6"/>
<path d="M50.5 192.6v2.6M50.5 197.8v.8M65.4 180.8h.1M65.4 186h.1M65.4 191.3h.1M65.4 196.5h.1M65.4 182.1v2.6M65.4 187.3v2.6M65.4 192.6v2.6M65.4 197.8v.8M80.4 180.8h.1M80.4 186h.1"/>
<path d="M80.4 191.3h.1M80.4 196.5h.1M80.4 182.1v2.6M80.4 187.3v2.6M80.4 192.6v2.6M80.4 197.8v.8M95.5 180.8h.1M95.5 186h.1M95.5 191.3h.1M95.5 196.5h.1M95.5 182.1v2.6M95.5 187.3v2.6"/>
<path d="M95.5 192.6v2.6M95.5 197.8v.8M125.4 180.8h.1M125.4 186h.1M125.4 191.3h.1M125.4 196.5h.1M125.4 182.1v2.6M125.4 187.3v2.6M125.4 192.6v2.6M125.4 197.8v.8M140.4 180.8h.1M140.4 186h.1"/>
<path d="M140.4 191.3h.1M140.4 196.5h.1M140.4 182.1v2.6M140.4 187.3v2.6M140.4 192.6v2.6M140.4 197.8v.8M155.4 180.8h.1M155.4 186h.1M155.4 191.3h.1M155.4 196.5h.1M155.4 182.1v2.6M155.4 187.3v2.6"/>
<path d="M155.4 192.6v2.6M155.4 197.8v.8M170.4 180.8h.1M170.4 186h.1M170.4 191.3h.1M170.4 196.5h.1M170.4 182.1v2.6M170.4 187.3v2.6M170.4 192.6v2.6M170.4 197.8v.8M185.4 180.8h.1M185.4 186h.1"/>
<path d="M185.4 191.3h.1M185.4 196.5h.1M185.4 182.1v2.6M185.4 187.3v2.6M185.4 192.6v2.6M185.4 197.8v.8"/>
</g>
<g fill="none" stroke="#a08ca0" stroke-width=".21">
<path d="M35.5 65.4h7.5v7.5h-7.5zM50.5 65.4h7.5v7.5h-7.5zM65.4 65.4h7.5v7.5h-7.5zM80.4 77.9h7.6v7.5h-7.6zM95.5 77.9h7.5v7.5h-7.5zM110.4 77.9h7.5v7.5h-7.5zM125.4 90.4h7.5v7.5h-7.5zM140.4 90.4h7.5v7.5h-7.5zM155.4 90.4h7.5v7.5h-7.5zM35.5 102.9h7.5v7.5h-7.5zM50.5 102.9h7.5v7.5h-7.5zM65.4 102.9h7.5v7.5h-7.5z"/>
<path d="M80.4 117.9h7.6v7.4h-7.6zM95.5 117.9h7.5v7.4h-7.5zM170.4 102.9h7.5v7.5h-7.5zM185.4 102.9h7.5v7.5h-7.5zM110.4 132.9h7.5v7.5h-7.5zM125.4 132.9h7.5v7.5h-7.5zM140.4 132.9h7.5v7.5h-7.5zM35.5 157.9h7.5v7.5h-7.5zM50.5 157.9h7.5v7.5h-7.5zM65.4 157.9h7.5v7.5h-7.5zM80.4 157.9h7.6v7.5h-7.6zM95.5 157.9h7.5v7.5h-7.5z"/>
<path d="M155.4 145.4h7.5v7.5h-7.5zM170.4 145.4h7.5v7.5h-7.5zM185.4 145.4h7.5v7.5h-7.5z"/>
</g>
<g fill="none" stroke="#000" stroke-width=".21">
<path d="M1 1h294.9v207.9h-294.9zM5 10h286.8v194.9h-286.8zM5 15h286.8M10 15v189.9M52.8 10v5M100.6 10v5M148.5 10v5M196.3 10v5M244 10v5M5 62.5h5M5 110h5M5 157.4h5"/>
<path d="M214.1 175.5h77.7M251.9 168.5v14M291.8 168.5h-77.7v36.4M214.1 197.9h77.7M214.1 182.5h77.7M233.9 197.9v7"/>
</g>
<g fill="none" stroke="#004080" stroke-width=".51">
<path d="M110.4 18.7v.7M110.4 22.1v2.6M110.4 27.3v2.6M110.4 32.6v2.6M110.4 37.8v2.6M110.4 36.5h.1M110.4 31.2h.1M110.4 26h.1M110.4 20.7h.1M110.4 43.1v2.6M110.4 48.3v2.6M110.4 53.6v2.6"/>
<path d="M110.4 58.8v2.6M110.4 57.5h.1M110.4 52.2h.1M110.4 47h.1M110.4 41.7h.1M110.4 64.1v2.6M110.4 67.9v.1M110.4 69.3v2.6M110.4 74.5v2.6M110.4 79.8v2.6M110.4 78.4h.1M110.4 73.2h.1"/>
<path d="M110.4 62.7h.1M110.4 85v2.6M110.4 90.3v2.6M110.4 95.5v2.6M110.4 99.4h.1M110.4 94.2h.1M110.4 88.9h.1M110.4 83.7h.1M110.4 100.8v2.6M110.4 106v5.3M110.4 113.9v2.6M110.4 119.1v2.7"/>
<path d="M110.4 104.7h.1M110.4 112.6h.1M110.4 117.8h.1M110.4 124.4v2.6M110.4 129.6v2.6M110.4 134.9v2.6M110.4 123.1h.1M110.4 128.3h.1M110.4 133.6h.1M110.4 138.8h.1M110.4 140.1v2.6M110.4 145.4v2.6"/>
<path d="M110.4 150.6v2.6M110.4 155.9v2.6M110.4 144.1h.1M110.4 149.3h.1M110.4 154.6h.1M110.4 159.8h.1M110.4 161.1v2.6M110.4 166.4v2.6M110.4 171.6v2.6M110.4 176.8v2.7M110.4 165.1h.1M110.4 170.3h.1"/>
<path d="M110.4 175.5h.1M110.4 182.1v2.6M110.4 187.3v2.6M110.4 192.6v2.6M110.4 197.8v.8M110.4 180.8h.1M110.4 186h.1M110.4 191.3h.1M110.4 196.5h.1"/>
</g>
<g font-size="4.5">
<text x="215.2" y="173.8">Stellwerk HMM</text>
<text x="253" y="173.8">Maßstab 1:2</text>
<text x="215.4" y="180.6">2026-10-09</text>
<text x="253.2" y="180.5">Bl. 3816 S.14Ph</text>
<text x="215.4" y="191.4">Abtriebe 2</text>
<text x="215.4" y="187.4">Tegernsee - Aufspannpfad</text>
<text x="215.1" y="203">Dateiname</text>
<text x="235" y="203">3816 S.14Ph Tegernsee</text>
</g>
<g font-size="4.1">
<text x="32.7" y="22.9">1</text>
<text x="62.7" y="22.9">3</text>
<text x="92.7" y="22.9">5</text>
<text x="122.7" y="22.9">7</text>
<text x="152.7" y="22.9">9</text>
<text x="182.7" y="22.9">11</text>
<text x="218" y="23">Pfadliste:</text>
<text x="218" y="29.6">[4</text>
<text x="228.6" y="29.6">2501.1+2+3+4+5</text>
<text x="218" y="32.9">2</text>
<text x="227.2" y="32.9">2·(2501.1+5)</text>
<text x="218" y="36.2">2</text>
<text x="218" y="39.5">2</text>
<text x="227.2" y="39.5">2503.2+3+9]</text>
<text x="227.2" y="36.2">2502.1+2+7+10+11</text>
<text x="218" y="46.1">4x2501.4</text>
<text x="218" y="49.4">2x2501.3</text>
<text x="195.4" y="69.9">55</text>
<text x="10.5" y="82.4">80</text>
<text x="195.4" y="82.4">80</text>
<text x="10.5" y="94.9">105</text>
<text x="195.4" y="94.9">105</text>
<text x="10.5" y="107.4">130</text>
<text x="195.4" y="107.4">130</text>
<text x="10.5" y="122.3">160</text>
<text x="195.4" y="122.3">160</text>
<text x="217.9" y="125">Material</text>
<text x="217.9" y="131.6">1</text>
<text x="10.5" y="137.8">190</text>
<text x="195.4" y="137.8">190</text>
<text x="217.9" y="134.9">2</text>
<text x="217.9" y="138.2">3</text>
<text x="217.9" y="141.5">4</text>
<text x="226.4" y="138.2">15x2</text>
<text x="226.4" y="141.5">15x2</text>
<text x="249.9" y="138.2">240</text>
<text x="249.9" y="141.5">240</text>
<text x="217.9" y="144.8">5</text>
<text x="217.9" y="148.1">6</text>
<text x="226.4" y="144.8">15x2</text>
<text x="249.9" y="144.8">240</text>
<text x="10.5" y="150.7">215</text>
<text x="195.4" y="150.7">215</text>
<text x="217.9" y="151.4">7</text>
<text x="217.9" y="154.7">8</text>
<text x="217.9" y="158">9</text>
<text x="217.9" y="161.3">10</text>
<text x="10.5" y="163.2">240</text>
<text x="195.4" y="163.2">240</text>
<text x="217.9" y="164.6">11</text>
<text x="10.8" y="187.6">290</text>
<text x="195.8" y="187.6">290</text>
<text x="17.7" y="203.2">Halbzeug:---</text>
<text x="32.7" y="199.7">1</text>
<text x="47.7" y="203.2">---</text>
<text x="62.7" y="199.7">3</text>
<text x="62.7" y="203.2">15x2</text>
<text x="77.7" y="203.2">15x2</text>
<text x="92.7" y="199.7">5</text>
<text x="92.7" y="203.2">15x2</text>
<text x="107.7" y="203.2">---</text>
<text x="122.7" y="199.7">7</text>
<text x="122.7" y="203.2">---</text>
<text x="137.7" y="203.2">---</text>
<text x="152.7" y="199.7">9</text>
<text x="152.7" y="203.2">---</text>
<text x="167.7" y="203.2">---</text>
<text x="182.7" y="199.7">11</text>
<text x="182.7" y="203.2">---</text>
</g>
<g font-size="3.4">
<text x="195.4" y="38.9">[-8]</text>
<text x="195.4" y="47.5">[9]</text>
<text x="195.4" y="42.9">[0]</text>
<text x="195.4" y="52.5">[19]</text>
<text x="195.4" y="177.5">[270]</text>
</g>
<g font-size="3.1">
<text x="27.6" y="13.6">1</text>
<text x="75.4" y="13.6">2</text>
<text x="123.2" y="13.6">3</text>
<text x="171" y="13.6">4</text>
<text x="218.8" y="13.6">5</text>
<text x="266.6" y="13.6">6</text>
<text x="5.9" y="37.3">A</text>
<text x="5.9" y="84.8">B</text>
<text x="5.8" y="132.3">C</text>
<text x="5.8" y="179.7">D</text>
</g>
<g font-size="2.7" fill="#ff8000">
<text x="20.3" y="60.8">M... T6 O2</text>
<text x="20.6" y="63">F400 I0.6</text>
<text x="22" y="65.2">Y6 S22</text>
</g>
<g font-size="1.4" fill="#ff8000">
<text x="58.9" y="75.7">T2 O2 CA</text>
<text x="59.1" y="73.5">&gt;2503.2P</text>
<text x="60.1" y="74.6">M15x2</text>
<text x="72.2" y="82.4">T2 O2 CA</text>
<text x="72.3" y="80.2">&gt;2501.3P</text>
<text x="73.4" y="81.3">M15x2</text>
<text x="87.2" y="82.4">T</text>
<text x="87.3" y="80.2">&gt;</text>
<text x="88.1" y="82.4">2 O2 CA</text>
<text x="88.2" y="80.2">2501.3P</text>
<text x="88.3" y="81.3">M15x2</text>
<text x="59.1" y="124.8">&gt;2503.2P</text>
<text x="60.1" y="125.9">M15x2</text>
<text x="58.9" y="127">T2 O2 CA</text>
<text x="72.3" y="131.4">&gt;2501.3P</text>
<text x="87.3" y="131.4">&gt;2501.3P</text>
<text x="72.2" y="133.6">T2 O2 CA</text>
<text x="73.4" y="132.5">M15x2</text>
<text x="87.2" y="133.6">T2 O2 CA</text>
<text x="88.3" y="132.5">M15x2</text>
</g>
</svg>
